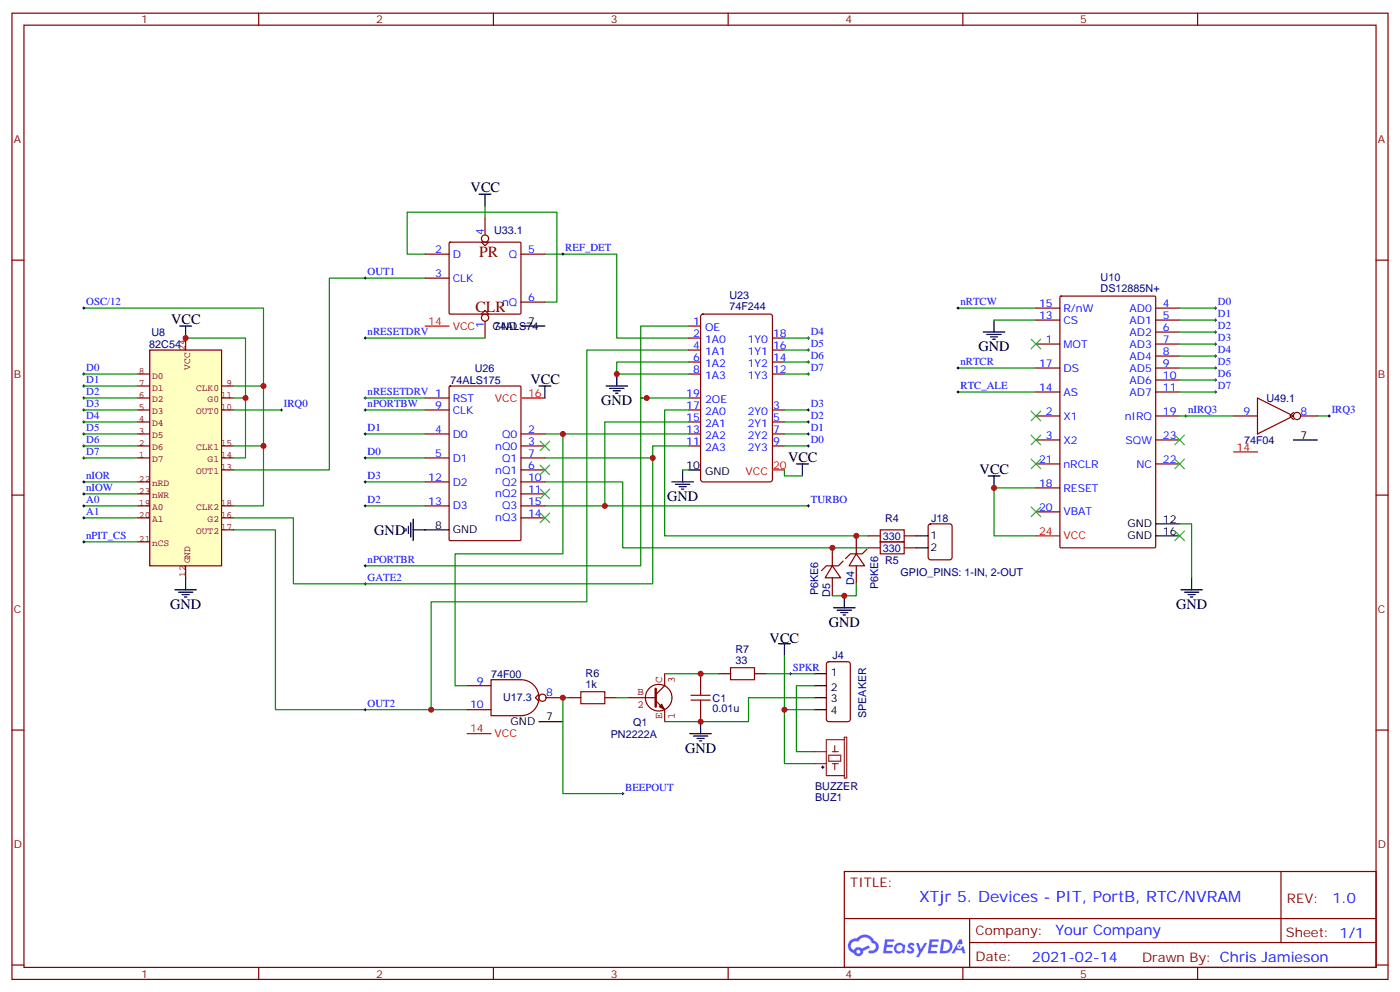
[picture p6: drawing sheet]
<svg xmlns="http://www.w3.org/2000/svg" width="412mm" height="292mm" viewBox="0 0 412 292" stroke-linecap="round" stroke-linejoin="round" font-family="sans-serif">
<g fill="none" stroke="#870000" stroke-width=".35">
<path d="M3.5 3.9h405.4v284.3h-405.4zM7.1 7.4h398.2v277.3h-398.2zM76.2 3.9v3.5M145.3 3.9v3.5M214.5 3.9v3.5M283.6 3.9v3.5M352.8 3.9v3.5M3.5 76.6h3.6M405.3 76.6h3.6M3.5 145.7h3.6M405.3 145.7h3.6M3.5 214.8h3.6"/>
<path d="M405.3 214.8h3.6M248.7 256.5h156.6v28.2h-156.6zM377.3 256.5v20.9M248.7 270.3h156.5M285.6 277.4h119.6M285.6 270.3v14.1M3.5 284h3.6M76.2 284.7v3.5M145.3 284.7v3.5M214.5 284.7v3.5M283.6 284.7v3.5M352.8 284.7v3.5"/>
<path d="M405.3 284h3.6"/>
</g>
<g fill="#5487ff">
<path d="M267.7 277.6a1.22 1.22 0 0 1 1.7 .3l-.4 .6a.47 .47 0 0 0-.3-.4 .47 .47 0 0 0-.5 .2l.1 .2a1.14 1.14 0 0 1 .8 1.8 1.14 1.14 0 0 1-1.9-.1l-.2-.1 .5-.6 .7 .4a.29 .29 0 0 0 .3-.2 .29 .29 0 0 0-.2-.3 1.04 1.04 0 0 1-.6-1.8z"/>
<path d="M260.7 276.4h2.4l.3 .2-.2 .5h-1.8l-.1 .9h1.5l.3 .4-.3 .3h-1.6l-.2 1.1 1.7 .1 .2 .3-.2 .3-2.6 .1z"/>
<path d="M273.8 276.4h2.4l.3 .2-.1 .5h-1.8l-.2 .9h1.6l.3 .4-.4 .3h-1.6l-.1 1.1 1.7 .1 .2 .3-.2 .3h-2.6z"/>
<path d="M282.6 276.4h.7l.3 1.3-.6 .3a.69 .69 0 0 0-1 .2 .69 .69 0 0 0 .4 1 .69 .69 0 0 0 .9-.6l.5-.3 .6 2.2h-.8l-.2-.8h-1.8l-.5 .8h-.8z"/>
<path d="M269.8 277.5h.8l.6 1.8 1.1-1.8h.9l-2.6 4.2h-.8l.9-1.6z"/>
<path d="M277.4 276.4l-.6 4.2h1.3a2.11 2.11 0 0 0 2.5-2.2 2.11 2.11 0 0 0-2.5-2zM278.1 277.1a1.39 1.39 0 0 1 1.7 1.5 1.39 1.39 0 0 1-1.8 1.2h-.3z"/>
<path d="M263.7 278a1.54 1.54 0 0 0-.1 2.2 1.54 1.54 0 0 0 2.2 .1l.6 .3 .3-2.3-.2-.3h-.4a1.49 1.49 0 0 0-2.4 0zM264 279a.94 .94 0 0 1 1.8 0 .94 .94 0 0 1-1.8 0z"/>
<path d="M250.4 276.8a2.18 2.18 0 0 0 1.1 3.7 1.44 1.44 0 0 0 1.6 .9 1.44 1.44 0 0 0 1.2-1.5l2-1-.5-.7-1.9 1a1.47 1.47 0 0 0-2.4 .4 1.39 1.39 0 0 1-.7-1.9 1.39 1.39 0 0 1 2-.5 2.12 2.12 0 0 1 2.2-1.3 2.12 2.12 0 0 1 1.9 1.7 1.14 1.14 0 0 1 1.1 1.4 1.14 1.14 0 0 1-1.7 .7 .43 .43 0 0 0-.5 .4 .43 .43 0 0 0 .4 .5 1.98 1.98 0 0 0 2.5-1.3 1.98 1.98 0 0 0-1.2-2.5 3.1 3.1 0 0 0-5.3-.7l-.9 .1zM252.3 280.1a.55 .55 0 0 1 1.1 0 .55 .55 0 0 1-1.1 0z"/>
<circle cx="282.6" cy="278.5" r=".26"/>
</g>
<g fill="none" stroke="#870000" stroke-width=".35">
<path d="M125.2 74.8h7.1M132.3 71.4l.3-.1h20.7l.2 .3-.1 20.7-.3 .1h-20.6l-.2-.3zM141.8 71.3l1.1 1 1-1M142.9 64.2v4.9M153.5 74.8h7M125.2 81.8h7.1M141.8 92.4l1.1-1 1 1M142.9 94.5v5M153.5 88.9h7M202.8 96h3.6M202.8 99.5h3.6M206.6 92.6l.5-.2h19.7l.7 .5v48.2l-.4 .7h-20l-.7-.4v-48.3z"/>
<path d="M227.5 99.5h3.6M305.2 90.7h7M305.2 94.2h7M312.3 87.3l.3-.2h27.5l.3 .2v73.6l-.2 .3h-27.6l-.3-.2zM340.4 90.7h7.1M340.4 94.2h7.1M340.4 97.7h7.1M125.2 117.1h7.1M132.3 113.8l.3-.2h20.5l.3 .2 .1 45-.2 .3h-20.7l-.3-.2zM202.8 117.1h3.6M202.8 103h3.6M202.8 106.5h3.6"/>
<path d="M202.8 110.1h3.6M227.5 103h3.6M227.5 106.5h3.6M227.5 110.1h3.6M305.2 101.2h7M305.2 108.3h7M305.2 115.4h7M340.4 101.2h7.1M340.4 104.8h7.1M340.4 108.3h7.1M340.4 111.8h7.1M340.4 115.4h7.1"/>
<path d="M125.2 120.6h7.1M125.2 127.7h7.1M125.2 134.8h7.1M153.5 127.7h7M153.5 131.2h7M153.5 134.8h7M153.5 138.3h7M202.8 120.6h3.6M202.8 127.7h3.6M202.8 131.2h3.6M202.8 124.2h3.6M227.5 120.6h3.6"/>
<path d="M227.5 127.7h3.6M227.5 131.2h3.6M227.5 124.2h3.6M305.2 122.4h7M305.2 129.5h7M305.2 136.5h7M340.4 122.4h7.1M340.4 129.5h7.1M340.4 136.5h7.1M125.2 141.8h7.1M125.2 148.9h7.1M153.5 141.8h7"/>
<path d="M153.5 145.3h7M153.5 148.9h7M153.5 152.4h7M305.2 143.6h7M305.2 150.6h7M206.4 198.3v3.5M211.7 198.3h3.5M222.2 198.3h3.6M243.7 194.9l.4-.2h5.7l.6 .5 .1 16.5-.5 .6-5.9 .1-.6-.5-.1-16.5zM167.6 205.3h3.5M178.2 205.3h3.5M206.4 208.8v3.6"/>
<circle cx="142.9" cy="70.2" r="1.06"/>
<circle cx="142.9" cy="93.5" r="1.06"/>
</g>
<path d="M125.2 96h7.1M153.5 117.1h7M227.5 138.3h3.6M305.2 157.7h7" fill="none" stroke="#f00" stroke-width=".35"/>
<g fill="none" stroke="#000" stroke-width=".35">
<path d="M141.1 57.2h3.5M142.9 57.2v3.5M153.5 96h7M158.7 113.6h3.6M160.5 113.6v3.5M178.5 113.6h6.4M179.6 114.3h4.2M180.6 115h2.1M181.3 115.7h.7M181.7 110.1v3.5M201.1 138.3v3.5M202.8 138.3h3.6"/>
<path d="M234.6 136.5h3.5M236.4 136.5v3.6M119.6 155.6v.7M120.3 154.9v2.1M121 153.8v4.2M121.7 155.9h10.6M121.7 152.8v6.3M197.9 141.8h6.4M199 142.5h4.2M200 143.2h2.1M200.7 143.9h.7M340.4 154.2h7.1"/>
<path d="M340.4 157.7h7.1M229.3 189.4h3.5M231.1 189.4v3.6M239.9 198.3h3.5M203.2 215.9h6.3M204.3 216.6h4.2M205.3 217.3h2.1M206 218h.7M206.4 212.4v3.5M239.9 201.8h3.5M239.9 205.3h3.5M239.9 208.8h3.5"/>
<path d="M242 225.8h.7M242.4 225.4v.7"/>
</g>
<g fill="none" stroke="#008700" stroke-width=".35">
<path d="M125.2 74.8h-5.3v-12.4h44.1v26.5h-3.5M160.5 74.8h21.2v24.7h21.1M107.6 99.5h35.3M125.2 81.8h-28.2v56.5h-28.2M202.8 96h-14.1v21.1h14.1M231.1 99.5h7M190.5 117.1h-1.8v49.4h-81.1M202.8 103h-29.9v74.1h-45.9v31.7M202.8 106.5h-21.1v3.6h21.1M231.1 103h7M231.1 106.5h7M231.1 110.1h7"/>
<path d="M107.6 120.6h17.6M107.6 127.7h17.6M107.6 134.8h17.6M192.3 134.8v37h-84.7M201.1 138.3h1.7M202.8 127.7h-37v35.3h-31.7v38.8h3.5M202.8 124.2h-24.6v24.7h-17.7M202.8 131.2h-10.5v3.6h-31.8M231.1 138.3v1.8h5.3M231.1 120.6h7M231.1 127.7h7M231.1 131.2h7"/>
<path d="M231.1 124.2h7M68.8 155.9h12.3v52.9h56.5M107.6 141.8h17.6M107.6 148.9h17.6M178.2 148.9h59.9M195.8 198.3h15.9M231.1 193v31.7h8.8M232.8 198.3h7.1M181.7 205.3h3.5M231.1 208.8h8.8M239.9 205.3h-19.4v7.1h-24.7M239.9 201.8h-5.3v19.4h5.3"/>
</g>
<g fill="none" stroke="#000" stroke-width=".29">
<path d="M165.5 74.8h.7M165.8 74.4v.7M107.2 81.8h.7M107.6 81.5v.7M237.8 99.5h.7M238.1 99.1v.7M237.8 103h.7M237.8 106.5h.7M237.8 110.1h.7M238.1 102.7v.7M238.1 106.2v.7M238.1 109.7v.7"/>
<path d="M107.2 120.6h.7M107.2 127.7h.7M107.2 134.8h.7M107.6 120.3v.7M107.6 127.4v.7M107.6 134.4v.7M237.8 120.6h.7M237.8 127.7h.7M237.8 131.2h.7M237.8 124.2h.7M238.1 120.3v.7M238.1 123.8v.7"/>
<path d="M238.1 127.4v.7M238.1 130.9v.7M107.2 141.8h.7M107.2 148.9h.7M107.6 141.5v.7M107.6 148.5v.7M237.8 148.9h.7M238.1 148.5v.7M107.2 166.5h.7M107.2 171.8h.7M107.6 166.2v.7M107.6 171.4v.8"/>
<path d="M107.2 208.8h.7M107.6 208.5v.7"/>
</g>
<path d="M215.2 196.5h7v3.5h-7zM171.1 203.6h7.1v3.5h-7.1zM203.6 206h5.6M203.6 204.6h5.6M206.4 201.8v2.8M206.4 206v2.8" fill="none" stroke="#a10000" stroke-width=".35"/>
<path d="M194.2 208l.7-.7 .7 1.4z" fill="#850000" stroke="#850000" stroke-width=".35"/>
<path d="M195.8 198.3v3.5l-2.7 2.6M185.2 205.3h7.9M193.1 206.2l2.7 2.6v3.6M194.9 208l.7 .7M197.9 205.3a3.9 3.9 0 0 0-5.6-3.5 3.9 3.9 0 0 0-.7 6.6 3.9 3.9 0 0 0 6.2-2.1l.1-.8" fill="none" stroke="#850000" stroke-width=".35"/>
<path d="M193.1 202.7v5.3" fill="none" stroke="#850000" stroke-width=".71"/>
<path d="M159.1 129.8l2.8 2.8M159.1 136.9l2.8 2.8M161.9 129.8l-2.8 2.8M161.9 136.9l-2.8 2.8M159.1 151l2.8 2.8M161.9 151l-2.8 2.8" fill="none" stroke="#3c3" stroke-width=".35"/>
<path d="M245.9 219.4v1.8M248.7 217.7h-5.3v10.5h5.3M248.7 217h.7v12h-.7zM239.9 224.7h3.5M239.9 221.2h3.5M244.1 222.2h3.5v1.8h-3.5zM245.2 224.7h1.7M245.2 221.2h1.7M245.9 224.7v1.8" fill="none" stroke="#8c2424" stroke-width=".35"/>
<path d="M44.1 103h21.2v63.5h-21.2z" fill="#ffffc2" stroke="#850000" stroke-width=".35"/>
<g fill="none" stroke="#850000" stroke-width=".35">
<path d="M54.7 99.5v3.5M40.6 117.1h3.5M40.6 113.6h3.5M40.6 110.1h3.5M65.3 117.1h3.5M65.3 113.6h3.5M40.6 134.8h3.5M40.6 120.6h3.5M40.6 131.2h3.5M40.6 127.7h3.5M40.6 124.2h3.5M65.3 134.8h3.5"/>
<path d="M65.3 120.6h3.5M65.3 138.3h3.5M65.3 131.2h3.5M40.6 152.4h3.5M40.6 148.9h3.5M40.6 159.5h3.5M40.6 141.8h3.5M40.6 145.3h3.5M65.3 152.4h3.5M65.3 155.9h3.5M65.3 148.9h3.5M54.7 166.5v3.5"/>
</g>
<g fill="none" stroke="#000" stroke-width=".29">
<path d="M24.3 90.7h.7M24.7 90.3v.7M107.2 99.5h.7M107.6 99.1v.7M281.9 90.7h.7M282.2 90.3v.7M357.7 90.7h.7M357.7 97.7h.7M357.7 94.2h.7M358.1 90.3v.7M358.1 93.8v.7M358.1 97.4v.7"/>
<path d="M24.3 117.1h.7M24.3 113.6h.7M24.3 110.1h.7M24.7 109.7v.7M24.7 113.2v.7M24.7 116.8v.7M107.2 117.1h.7M107.6 116.8v.7M281.9 115.4h.7M281.9 108.3h.7M282.2 107.9v.8M282.2 115v.7"/>
<path d="M357.7 115.4h.7M357.7 111.8h.7M357.7 108.3h.7M357.7 104.8h.7M357.7 101.2h.7M358.1 100.9v.7M358.1 104.4v.7M358.1 107.9v.8M358.1 111.5v.7M358.1 115v.7M24.3 134.8h.7M24.3 131.2h.7"/>
<path d="M24.3 127.7h.7M24.3 124.2h.7M24.3 120.6h.7M24.7 120.3v.7M24.7 123.8v.7M24.7 127.4v.7M24.7 130.9v.7M24.7 134.4v.7M82.5 120.6h.8M82.9 120.3v.7M348.9 122.4h.7M349.2 122.1v.7"/>
<path d="M391.2 122.4h.7M391.6 122.1v.7M24.3 159.5h.7M24.3 148.9h.7M24.3 152.4h.7M24.3 145.3h.7M24.3 141.8h.7M24.7 141.5v.7M24.7 145v.7M24.7 148.5v.7M24.7 152v.8M24.7 159.1v.7"/>
<path d="M232.5 198.3h.7M232.8 197.9v.7M183.1 233.5h.7M183.4 233.2v.7"/>
</g>
<g fill="none" stroke="#008700" stroke-width=".35">
<path d="M142.9 60.7v3.5M24.7 90.7h52.9v22.9h-8.8M54.7 99.5h17.6v17.6h-3.5M282.2 90.7h23M292.8 94.2h12.4M347.5 97.7h10.6M347.5 94.2h10.6M347.5 90.7h10.6M24.7 117.1h15.9M24.7 113.6h15.9M24.7 110.1h15.9M72.3 117.1v17.7h-3.5"/>
<path d="M77.6 113.6v17.6h-8.8M107.6 117.1h17.6M282.2 115.4h23M282.2 108.3h23M347.5 115.4h10.6M347.5 111.8h10.6M347.5 108.3h10.6M347.5 104.8h10.6M347.5 101.2h10.6M24.7 134.8h15.9M24.7 131.2h15.9M24.7 127.7h15.9"/>
<path d="M24.7 124.2h15.9M24.7 120.6h15.9M68.8 120.6h14.1M77.6 131.2v17.7h-8.8M160.5 127.7h5.3M202.8 120.6h-7v37.1h60M347.5 122.4h15.9M388.1 122.4h3.5M24.7 159.5h15.9M24.7 152.4h15.9M24.7 148.9h15.9M24.7 145.3h15.9"/>
<path d="M24.7 141.8h15.9M68.8 152.4h17.6v19.4h21.2M160.5 141.8h22.9v19.4h72.4M305.2 143.6h-12.4v14.1h12.4M347.5 154.2h3.5v15.8M252.2 171.8v3.5h-7M225.8 198.3h7M167.6 205.3h-1.8v28.2h17.6"/>
</g>
<g fill="none" stroke="#000" stroke-width=".35">
<path d="M52.9 96h3.5M54.7 96v3.5M289.6 97.7h6.4M290.7 98.4h4.2M291.7 99.1h2.2M292.5 99.8h.7M292.8 94.2v3.5M381 129.5h7.1M269.9 157.7h3.5M291 140.1h3.6M292.8 140.1v3.5M51.5 173.6h6.4"/>
<path d="M52.6 174.3h4.2M53.6 175h2.1M54.3 175.7h.7M54.7 170v3.6M245.5 178.9h6.4M246.6 179.6h4.2M248.7 175.3v3.6M269.9 161.2h3.5M347.8 173.6h6.4M348.9 174.3h4.2M350 175h2.1M350.7 175.7h.7"/>
<path d="M351 170v3.6M247.6 180.3h2.2M248.4 181h.7M158.7 212.4h7.1"/>
</g>
<g fill="none" stroke="#3c3" stroke-width=".35">
<path d="M303.7 99.8l2.9 2.9M306.6 99.8l-2.9 2.9M303.7 121l2.9 2.8M303.7 128.1l2.9 2.8M303.7 135.1l2.9 2.8M306.6 121l-2.9 2.8M306.6 128.1l-2.9 2.8M306.6 135.1l-2.9 2.8M346.1 128.1l2.8 2.8M346.1 135.1l2.8 2.8M348.9 128.1l-2.8 2.8M348.9 135.1l-2.8 2.8"/>
<path d="M159.1 143.9l2.8 2.9M161.9 143.9l-2.8 2.9M303.7 149.2l2.9 2.8M306.6 149.2l-2.9 2.8M346.1 156.3l2.8 2.8M348.9 156.3l-2.8 2.8"/>
</g>
<g fill="none" stroke="#870000" stroke-width=".35">
<path d="M370.4 117.1l10.6 5.3-10.6 5.3zM363.4 122.4h7M381 121.4l-1.1 1 1.1 1.1M383.1 122.4h5M252.2 157.7v5.3M255.8 157.7h3.5M266.3 157.7h3.6M273.6 154.4l.5-.2h5.7l.6 .4 .1 9.4-.5 .7h-5.9l-.6-.4-.1-9.4zM245.2 166.5l2.4 3.5h-4.5zM245.2 161.2v5.3M245.2 170v5.3M248.4 165.1l-1.5 1.4h-3.5l-1.4 1.4"/>
<path d="M252.2 163l2.5 3.5h-4.6zM252.2 166.5v5.3M255.4 161.6l-1.4 1.4h-3.5l-1.4 1.4M255.8 161.2h3.5M266.3 161.2h3.6M137.6 201.8h7M137.6 208.8h7M144.6 200h8.9a5.3 5.3 0 0 1 5.3 5.3 5.3 5.3 0 0 1-5.3 5.3h-8.9zM158.7 204.3l-1 1 1 1.1M160.9 205.3h4.9"/>
<circle cx="382.1" cy="122.4" r="1.06"/>
<circle cx="159.8" cy="205.3" r="1.06"/>
</g>
<path d="M363.4 133h7M137.6 215.9h7" fill="none" stroke="#f00" stroke-width=".35"/>
<path d="M259.3 155.9h7v3.6h-7zM259.3 159.5h7v3.5h-7z" fill="none" stroke="#a10000" stroke-width=".35"/>
<g fill="#c00">
<circle cx="206.4" cy="198.3" r=".88"/>
<circle cx="206.4" cy="212.4" r=".88"/>
<circle cx="190.5" cy="117.1" r=".88"/>
<circle cx="178.2" cy="148.9" r=".88"/>
<circle cx="77.6" cy="113.6" r=".88"/>
<circle cx="77.6" cy="131.2" r=".88"/>
<circle cx="54.7" cy="99.5" r=".88"/>
<circle cx="72.3" cy="117.1" r=".88"/>
<circle cx="181.7" cy="110.1" r=".88"/>
<circle cx="165.8" cy="127.7" r=".88"/>
<circle cx="292.8" cy="143.6" r=".88"/>
<circle cx="231.1" cy="208.8" r=".88"/>
<circle cx="192.3" cy="134.8" r=".88"/>
<circle cx="252.2" cy="157.7" r=".88"/>
<circle cx="245.2" cy="161.2" r=".88"/>
<circle cx="248.7" cy="175.3" r=".88"/>
<circle cx="165.8" cy="205.3" r=".88"/>
<circle cx="127" cy="208.8" r=".88"/>
</g>
<g font-size="4.6" fill="#800">
<text x="141.1" y="75.5">PR</text>
<text x="140.1" y="91.7">CLR</text>
</g>
<text font-size="4.6" fill="#00f" x="270.8" y="265.5">XTjr 5. Devices - PIT, PortB, RTC/NVRAM</text>
<g font-size="4.2">
<text x="138.6" y="56.4">VCC</text>
<text x="50.4" y="95.2">VCC</text>
<text x="288.2" y="103.4">GND</text>
<text x="156.3" y="112.9">VCC</text>
<text x="177.1" y="119.2">GND</text>
<text x="232.1" y="135.8">VCC</text>
<text x="288.6" y="139.3">VCC</text>
<text x="196.5" y="147.5">GND</text>
<text x="110.2" y="157.3">GND</text>
<text x="50.1" y="179.2">GND</text>
<text x="346.4" y="179.2">GND</text>
<text x="244.1" y="184.5">GND</text>
<text x="226.7" y="189.1">VCC</text>
<text x="201.8" y="221.5">GND</text>
</g>
<g font-size="4.2" fill="#00f">
<text x="392.5" y="265.7">1.0</text>
<text x="310.9" y="275.3">Your Company</text>
<text x="304" y="283.1">2021-02-14</text>
</g>
<g font-size="3.9" fill="#800">
<text x="250.5" y="261.1">TITLE:</text>
<text x="379.1" y="265.7">REV:</text>
<text x="287.4" y="275.3">Company:</text>
<text x="378.7" y="275.9">Sheet: 1/1</text>
<text x="287.4" y="282.9">Date:</text>
<text x="336.4" y="283">Drawn By: Chris Jamieson</text>
</g>
<g font-size="3.2" fill="#800">
<text x="41.6" y="6.9">1</text>
<text x="110.8" y="6.9">2</text>
<text x="179.9" y="6.9">3</text>
<text x="249.1" y="6.9">4</text>
<text x="318.2" y="6.9">5</text>
<text x="4.1" y="42">A</text>
<text x="405.9" y="42">A</text>
<text x="4.1" y="111.1">B</text>
<text x="405.9" y="111.1">B</text>
<text x="4.1" y="180.3">C</text>
<text x="405.9" y="180.3">C</text>
<text x="4.1" y="249.4">D</text>
<text x="405.9" y="249.4">D</text>
<text x="41.6" y="287.7">1</text>
<text x="110.8" y="287.7">2</text>
<text x="179.9" y="287.7">3</text>
<text x="249.1" y="287.7">4</text>
<text x="318.2" y="287.7">5</text>
</g>
<g font-size="3.2" fill="#00f">
<text x="142.5" y="69.1" transform="rotate(-90 142.5 69.1)">4</text>
<text x="128.2" y="74.4">2</text>
<text x="133.3" y="75.8">D</text>
<text x="149.9" y="75.8">Q</text>
<text x="155.6" y="74.4">5</text>
<text x="166.5" y="73.9">REF_DET</text>
<text x="108.3" y="81">OUT1</text>
<text x="128.2" y="81.5">3</text>
<text x="133.3" y="82.9">CLK</text>
<text x="25.4" y="89.8">OSC/12</text>
<text x="147.9" y="90">nQ</text>
<text x="155.6" y="88.5">6</text>
<text x="282.9" y="89.8">nRTCW</text>
<text x="358.8" y="89.8">D0</text>
<text x="204.2" y="95.6">1</text>
<text x="306.1" y="93.8">13</text>
<text x="306.1" y="90.3">15</text>
<text x="313.3" y="95.2">CS</text>
<text x="313.3" y="91.7">R/nW</text>
<text x="332.7" y="91.7">AD0</text>
<text x="332.7" y="95.2">AD1</text>
<text x="342.5" y="90.3">4</text>
<text x="342.5" y="93.8">5</text>
<text x="358.8" y="93.3">D1</text>
<text x="108.3" y="98.6">nRESETDRV</text>
<text x="142.5" y="96.6" transform="rotate(-90 142.5 96.6)">1</text>
<text x="204.2" y="99.1">2</text>
<text x="207.7" y="97.4">OE</text>
<text x="207.7" y="100.9">1A0</text>
<text x="220.2" y="100.9">1Y0</text>
<text x="227.7" y="99.1">18</text>
<text x="238.8" y="98.6">D4</text>
<text x="308.1" y="100.9">1</text>
<text x="332.7" y="98.8">AD2</text>
<text x="342.5" y="97.4">6</text>
<text x="342.5" y="100.9">7</text>
<text x="358.8" y="100.4">D3</text>
<text x="358.8" y="96.8">D2</text>
<text x="204.2" y="102.7">4</text>
<text x="204.2" y="106.2">6</text>
<text x="207.7" y="104.4">1A1</text>
<text x="207.7" y="107.9">1A2</text>
<text x="220.2" y="107.9">1Y2</text>
<text x="220.2" y="104.4">1Y1</text>
<text x="227.7" y="106.2">14</text>
<text x="227.7" y="102.7">16</text>
<text x="238.8" y="102.1">D5</text>
<text x="238.8" y="105.7">D6</text>
<text x="282.9" y="107.4">nRTCR</text>
<text x="306.1" y="107.9">17</text>
<text x="313.3" y="102.3">MOT</text>
<text x="332.7" y="102.3">AD3</text>
<text x="332.7" y="105.8">AD4</text>
<text x="342.5" y="104.4">8</text>
<text x="342.5" y="107.9">9</text>
<text x="358.8" y="107.4">D5</text>
<text x="358.8" y="103.9">D4</text>
<text x="25.4" y="112.7">D1</text>
<text x="25.4" y="109.2">D0</text>
<text x="204.2" y="109.7">8</text>
<text x="207.7" y="111.5">1A3</text>
<text x="220.2" y="111.5">1Y3</text>
<text x="227.7" y="109.7">12</text>
<text x="238.8" y="109.2">D7</text>
<text x="313.3" y="109.4">DS</text>
<text x="332.7" y="109.4">AD5</text>
<text x="332.7" y="112.9">AD6</text>
<text x="342.5" y="111.5">10</text>
<text x="358.8" y="110.9">D6</text>
<text x="25.4" y="119.8">D3</text>
<text x="25.4" y="116.2">D2</text>
<text x="83.6" y="119.8">IRQ0</text>
<text x="108.3" y="119.8">nPORTBW</text>
<text x="108.3" y="116.2">nRESETDRV 1</text>
<text x="133.3" y="118.2">RST</text>
<text x="202.2" y="116.8">19</text>
<text x="207.7" y="118.5">2OE</text>
<text x="238.8" y="119.8">D3</text>
<text x="282.9" y="114.5">RTC_ALE</text>
<text x="306.1" y="115">14</text>
<text x="313.3" y="116.4">AS</text>
<text x="332.7" y="116.4">AD7</text>
<text x="342.5" y="115">11</text>
<text x="358.8" y="114.5">D7</text>
<text x="25.4" y="123.3">D4</text>
<text x="128.2" y="120.3">9</text>
<text x="133.3" y="121.7">CLK</text>
<text x="202.2" y="123.8">15</text>
<text x="202.2" y="120.3">17</text>
<text x="207.7" y="125.6">2A1</text>
<text x="207.7" y="122.1">2A0</text>
<text x="220.2" y="122.1">2Y0</text>
<text x="220.2" y="125.6">2Y1</text>
<text x="227.7" y="120.3">3</text>
<text x="227.7" y="123.8">5</text>
<text x="238.8" y="123.3">D2</text>
<text x="308.1" y="122.1">2</text>
<text x="313.3" y="123.5">X1</text>
<text x="331.3" y="123.5">nIRQ</text>
<text x="342.5" y="122.1">19</text>
<text x="350" y="121.5">nIRQ3</text>
<text x="366.3" y="122.1">9</text>
<text x="383.1" y="122.1">8</text>
<text x="392.3" y="121.5">IRQ3</text>
<text x="25.4" y="130.4">D6</text>
<text x="25.4" y="126.8">D5</text>
<text x="108.3" y="126.8">D1</text>
<text x="128.2" y="127.4">4</text>
<text x="133.3" y="128.8">D0</text>
<text x="147.9" y="128.8">Q0</text>
<text x="155.6" y="127.4">2</text>
<text x="155.6" y="130.9">3</text>
<text x="202.2" y="130.9">11</text>
<text x="202.2" y="127.4">13</text>
<text x="207.7" y="129.1">2A2</text>
<text x="220.2" y="129.1">2Y2</text>
<text x="227.7" y="127.4">7</text>
<text x="227.7" y="130.9">9</text>
<text x="238.8" y="130.4">D0</text>
<text x="238.8" y="126.8">D1</text>
<text x="308.1" y="129.1">3</text>
<text x="313.3" y="130.5">X2</text>
<text x="331.6" y="130.5">SQW</text>
<text x="342.5" y="129.1">23</text>
<text x="25.4" y="133.9">D7</text>
<text x="108.3" y="133.9">D0</text>
<text x="128.2" y="134.4">5</text>
<text x="133.3" y="135.8">D1</text>
<text x="145.9" y="132.3">nQ0</text>
<text x="147.9" y="135.8">Q1</text>
<text x="155.6" y="134.4">7</text>
<text x="155.6" y="137.9">6</text>
<text x="207.7" y="132.6">2A3</text>
<text x="220.2" y="132.6">2Y3</text>
<text x="306.1" y="136.2">21</text>
<text x="313.3" y="137.6">nRCLR</text>
<text x="334.8" y="137.6">NC</text>
<text x="342.5" y="136.2">22</text>
<text x="25.4" y="140.9">nIOR</text>
<text x="108.3" y="140.9">D3</text>
<text x="126.1" y="141.5">12</text>
<text x="133.3" y="142.9">D2</text>
<text x="145.9" y="139.3">nQ1</text>
<text x="147.9" y="142.9">Q2</text>
<text x="155.6" y="141.5">10</text>
<text x="306.1" y="143.2">18</text>
<text x="25.4" y="148">A0</text>
<text x="25.4" y="144.5">nIOW</text>
<text x="108.3" y="148">D2</text>
<text x="126.1" y="148.5">13</text>
<text x="133.3" y="149.9">D3</text>
<text x="145.9" y="146.4">nQ2</text>
<text x="147.9" y="149.9">Q3</text>
<text x="155.6" y="145">11</text>
<text x="155.6" y="148.5">15</text>
<text x="238.8" y="148">TURBO</text>
<text x="313.3" y="144.6">RESET</text>
<text x="25.4" y="151.5">A1</text>
<text x="145.9" y="153.5">nQ3</text>
<text x="155.6" y="152">14</text>
<text x="306.1" y="150.3">20</text>
<text x="313.3" y="151.7">VBAT</text>
<text x="25.4" y="158.6">nPIT_CS</text>
<text x="108.3" y="165.6">nPORTBR</text>
<text x="108.3" y="170.9">GATE2</text>
<text x="233.5" y="197.4">SPKR</text>
<text x="140.5" y="201.4">9</text>
<text x="108.3" y="208">OUT2</text>
<text x="138.5" y="208.5">10</text>
<text x="160.9" y="205">8</text>
<text x="184.1" y="232.7">BEEPOUT</text>
</g>
<g font-size="3.2" fill="#000080">
<text x="145.5" y="68.8">U33.1</text>
<text x="324.2" y="82.8">U10</text>
<text x="214.9" y="88">U23</text>
<text x="324.2" y="85.9">DS12885N+</text>
<text x="214.9" y="91.2">74F244</text>
<text x="44.6" y="98.9">U8</text>
<text x="145.5" y="97.1">74ALS74</text>
<text x="44" y="102.5">82C54</text>
<text x="132.7" y="112.9">74ALS175</text>
<text x="139.9" y="109.4">U26</text>
<text x="373.1" y="118.3">U49.1</text>
<text x="366.5" y="130.6">74F04</text>
<text x="260.7" y="153.5">R4</text>
<text x="274.3" y="153.5">J18</text>
<text x="260.1" y="158.8">330</text>
<text x="260.1" y="162.3">330</text>
<text x="260.7" y="165.8">R5</text>
<text x="251.6" y="172.1" transform="rotate(-90 251.6 172.1)">D4</text>
<text x="258.6" y="173.4" transform="rotate(-90 258.6 173.4)">P6KE6</text>
<text x="265.2" y="169.4">GPIO_PINS: 1-IN, 2-OUT</text>
<text x="241" y="175.2" transform="rotate(-90 241 175.2)">P6KE6</text>
<text x="244.5" y="175.7" transform="rotate(-90 244.5 175.7)">D5</text>
<text x="216.6" y="195.4">33</text>
<text x="216.6" y="192.2">R7</text>
<text x="245.2" y="194.1">J4</text>
<text x="144.6" y="199.4">74F00</text>
<text x="172.5" y="202.5">1k</text>
<text x="172.5" y="199.3">R6</text>
<text x="148.2" y="206.4">U17.3</text>
<text x="209.9" y="209.7">0.01u</text>
<text x="209.9" y="206.5">C1</text>
<text x="186.5" y="213.5">Q1</text>
<text x="255.1" y="211.3" transform="rotate(-90 255.1 211.3)">SPEAKER</text>
<text x="179.9" y="217">PN2222A</text>
<text x="240.1" y="232.5">BUZZER</text>
<text x="240.1" y="235.7">BUZ1</text>
</g>
<g font-size="3.2" fill="#f00">
<text x="126.1" y="95.6">14</text>
<text x="133.3" y="97">VCC</text>
<text x="145.8" y="118.2">VCC</text>
<text x="155.6" y="116.8">16</text>
<text x="227.7" y="137.9">20</text>
<text x="364.3" y="132.6">14</text>
<text x="219.6" y="139.7">VCC</text>
<text x="306.1" y="157.3">24</text>
<text x="313.3" y="158.8">VCC</text>
<text x="138.5" y="215.5">14</text>
<text x="145.7" y="217">VCC</text>
</g>
<g font-size="3.2">
<text x="155.6" y="95.6">7</text>
<text x="145.1" y="97">GND</text>
<text x="383.1" y="129.1">7</text>
<text x="202.2" y="137.9">10</text>
<text x="207.7" y="139.7">GND</text>
<text x="128.2" y="155.6">8</text>
<text x="332.1" y="155.2">GND</text>
<text x="342.5" y="153.8">12</text>
<text x="133.3" y="157">GND</text>
<text x="274.1" y="158.8">1</text>
<text x="332.1" y="158.8">GND</text>
<text x="342.5" y="157.3">16</text>
<text x="274.1" y="162.3">2</text>
<text x="244.7" y="199">1</text>
<text x="244.7" y="203.2">2</text>
<text x="244.7" y="206.7">3</text>
<text x="150.4" y="213.4">GND</text>
<text x="160.9" y="212">7</text>
<text x="244.7" y="210.3">4</text>
</g>
<g font-size="3.2" fill="#840000">
<text x="195.1" y="201" transform="rotate(-90 195.1 201)">C</text>
<text x="198.8" y="201" transform="rotate(-90 198.8 201)">3</text>
<text x="187.8" y="204.6">B</text>
<text x="187.8" y="208.3">2</text>
<text x="195.1" y="211.6" transform="rotate(-90 195.1 211.6)">E</text>
<text x="198.8" y="211.6" transform="rotate(-90 198.8 211.6)">1</text>
</g>
<g font-size="2.8" fill="#840000">
<text x="54.6" y="103.2" transform="rotate(-90 54.6 103.2)">24</text>
<text x="40.9" y="113.6">7</text>
<text x="40.9" y="110">8</text>
<text x="44.8" y="111.4">D0</text>
<text x="56" y="108.8" transform="rotate(-90 56 108.8)">VCC</text>
<text x="66.7" y="113.6">9</text>
<text x="40.9" y="117.1">6</text>
<text x="44.8" y="118.4">D2</text>
<text x="44.8" y="114.9">D1</text>
<text x="57.8" y="114.9">CLK0</text>
<text x="61.2" y="118.4">G0</text>
<text x="65.1" y="117.1">11</text>
<text x="40.9" y="124.1">4</text>
<text x="40.9" y="120.6">5</text>
<text x="44.8" y="125.5">D4</text>
<text x="44.8" y="122">D3</text>
<text x="57.8" y="122">OUT0</text>
<text x="65.1" y="120.6">10</text>
<text x="40.9" y="131.2">2</text>
<text x="40.9" y="127.7">3</text>
<text x="44.8" y="129">D5</text>
<text x="65.1" y="131.2">15</text>
<text x="40.9" y="134.7">1</text>
<text x="44.8" y="136.1">D7</text>
<text x="44.8" y="132.6">D6</text>
<text x="57.8" y="132.6">CLK1</text>
<text x="61.2" y="136.1">G1</text>
<text x="65.1" y="134.7">14</text>
<text x="40.9" y="141.8">22</text>
<text x="44.8" y="143.1">nRD</text>
<text x="57.8" y="139.6">OUT1</text>
<text x="65.1" y="138.3">13</text>
<text x="40.9" y="148.8">19</text>
<text x="40.9" y="145.3">23</text>
<text x="44.8" y="146.7">nWR</text>
<text x="65.1" y="148.8">18</text>
<text x="40.9" y="152.4">20</text>
<text x="44.8" y="150.2">A0</text>
<text x="44.8" y="153.7">A1</text>
<text x="57.8" y="150.2">CLK2</text>
<text x="61.2" y="153.7">G2</text>
<text x="65.1" y="152.4">16</text>
<text x="65.1" y="155.9">17</text>
<text x="40.9" y="159.4">21</text>
<text x="44.8" y="160.8">nCS</text>
<text x="57.8" y="157.3">OUT2</text>
<text x="56" y="165.8" transform="rotate(-90 56 165.8)">GND</text>
<text x="54.6" y="169.7" transform="rotate(-90 54.6 169.7)">12</text>
</g>
</svg>
